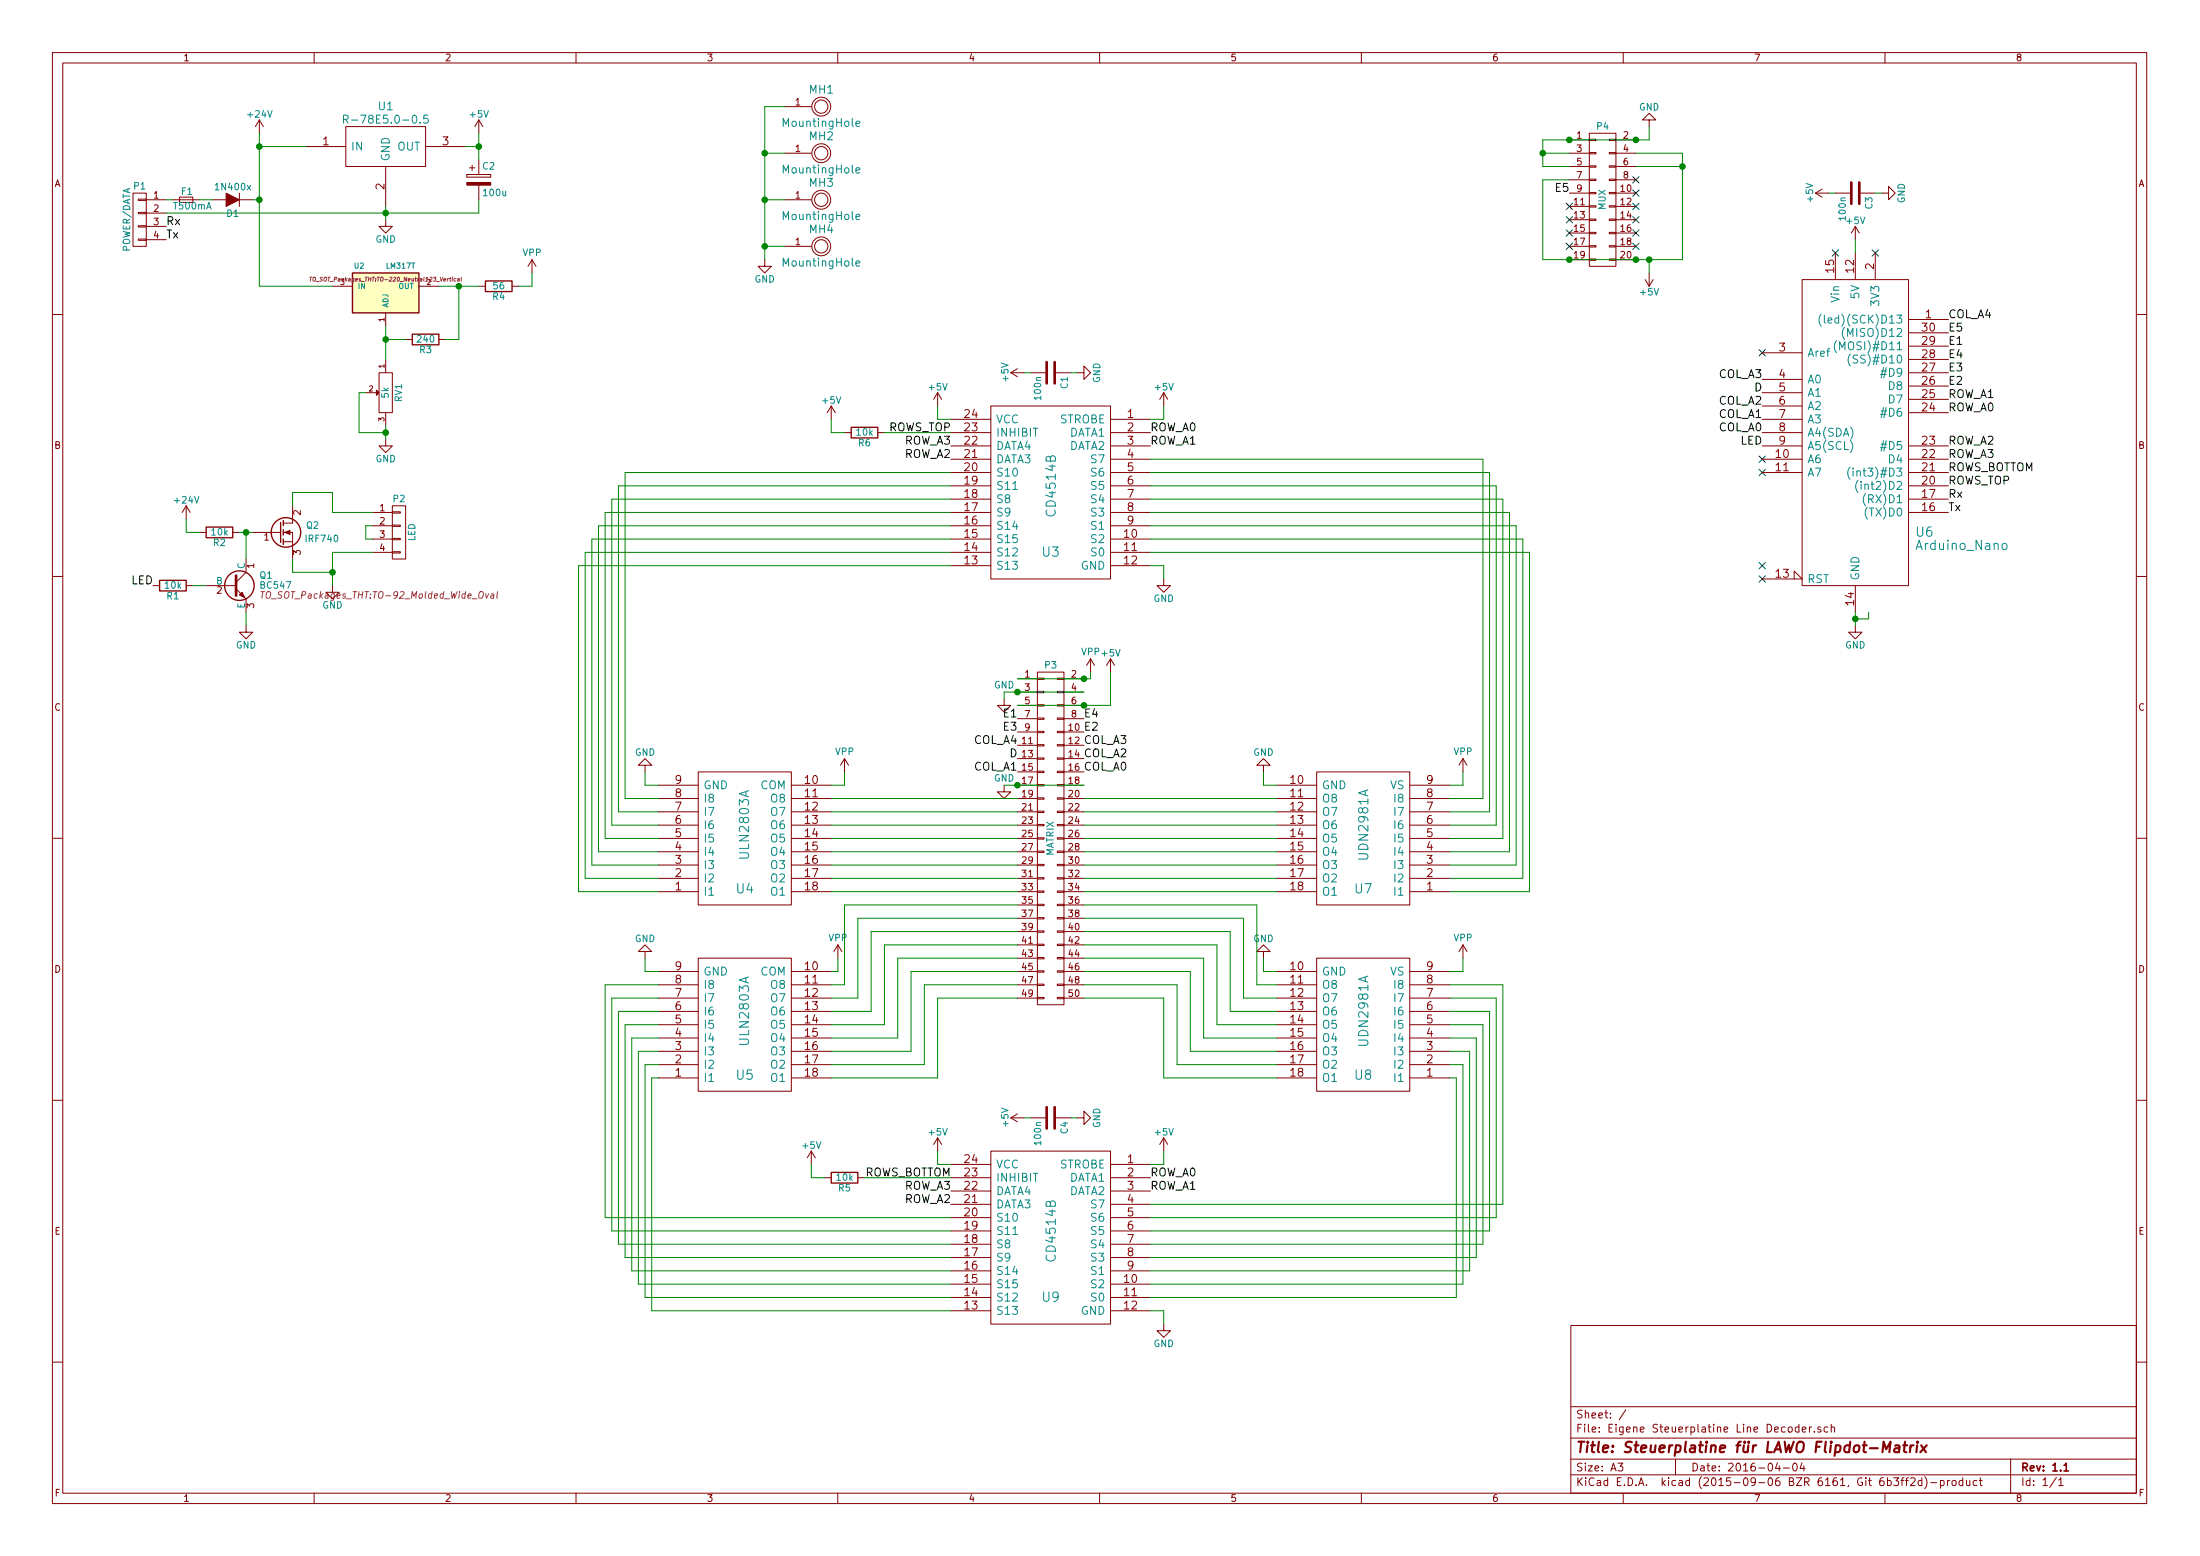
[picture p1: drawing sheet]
<svg xmlns="http://www.w3.org/2000/svg" width="420mm" height="297mm" viewBox="0 0 420 297" stroke-linecap="round" stroke-linejoin="round" font-family="sans-serif">
<g fill="none" stroke="#840000" stroke-width=".19">
<path d="M10 10h400v277h-400zM12 12h396v273.1h-396zM60 10v2M110 10v2M160 10v2M210 10v2M260 10v2M310 10v2M360 10v2M25.4 36.9h2.5v10.1h-2.5zM26.4 38h1.5v.3h-1.5zM27.9 38.1h3.8"/>
<path d="M34.3 37.6h2.5v1h-2.5zM40.6 38.1h2.6M45.7 38.1h2.6M45.7 36.9v2.5M49.5 22.9l-.7 1.3M49.5 22.9v2.5M49.5 22.9l.8 1.3M58.4 28h7.6M66 24.2h15.3v7.6h-15.3zM73.7 31.8v7.6M81.3 28h7.6M89.2 33.3v.5z"/>
<path d="M89.2 33.8h4.5zM89.2 33.3h4.5zM89.7 32h1M90.2 31.5v1M91.4 22.9v2.5M91.4 30.5v2.8M91.4 35.3v2.8M91.4 22.9l-.7 1.3M91.4 22.9l.8 1.3M93.7 33.3v.5zM149.9 38.1h5M149.9 29.2h5"/>
<path d="M149.9 20.4h5M299.7 36.9h3.8M299.7 26.7h3.8M299.7 29.2h3.8M299.7 31.8h3.8M299.7 34.3h3.8M299.7 39.4h3.8M303.5 39.3h1.3v.2h-1.3zM303.5 36.7h1.3v.3h-1.3zM303.5 34.2h1.3v.3h-1.3zM303.5 31.7h1.3v.2h-1.3zM303.5 29.1h1.3v.3h-1.3z"/>
<path d="M303.5 26.6h1.3v.2h-1.3zM303.5 25.4h5.1v25.4h-5.1zM307.3 39.3h1.3v.2h-1.3zM307.3 36.7h1.3v.3h-1.3zM307.3 34.2h1.3v.3h-1.3zM307.3 31.7h1.3v.2h-1.3zM307.3 29.1h1.3v.3h-1.3zM307.3 26.6h1.3v.2h-1.3zM308.6 36.9h3.8M308.6 26.7h3.8M308.6 29.2h3.8M308.6 31.8h3.8"/>
<path d="M308.6 34.3h3.8M308.6 39.4h3.8M315 22.9h1.2l-1.2-1.3-1.3 1.3h1.3v1.3M346.7 36.9h2.5M346.7 36.9l1.3 .7M348 36.1l-1.3 .8M350.5 36.9h2.8M355.3 36.9h2.8M359.4 36.9h1.3v-1.3l1.2 1.3-1.2 1.2v-1.2M26.4 45.6h1.5v.3h-1.5zM26.4 43.1h1.5v.2h-1.5zM26.4 40.5h1.5v.3h-1.5z"/>
<path d="M27.9 40.7h3.8M27.9 43.2h3.8M27.9 45.8h3.8M63.5 54.6h3.8M73.7 41.9v1.3h1.2l-1.2 1.3-1.3-1.3h1.3M73.7 59.7v2.6M80 54.6h3.8M91.4 54.6h1.3M97.8 54.6h1.3M101.6 49.6l-.8 1.2M101.6 49.6v2.5M101.6 49.6l.8 1.2"/>
<path d="M146 49.6v1.2h1.3l-1.3 1.3-1.2-1.3h1.2M149.9 47h5M299.7 49.6h3.8M299.7 41.9h3.8M299.7 44.5h3.8M299.7 47h3.8M303.5 49.4h1.3v.3h-1.3zM303.5 46.9h1.3v.3h-1.3zM303.5 44.4h1.3v.2h-1.3zM303.5 41.8h1.3v.3h-1.3zM307.3 49.4h1.3v.3h-1.3zM307.3 46.9h1.3v.3h-1.3z"/>
<path d="M307.3 44.4h1.3v.2h-1.3zM307.3 41.8h1.3v.3h-1.3zM308.6 49.6h3.8M308.6 41.9h3.8M308.6 44.5h3.8M308.6 47h3.8M314.2 53.4l.8 1.2M315 52.1v2.5M315.7 53.4l-.7 1.2M344.2 53.4h20.3v58.4h-20.3zM350.5 48.3v5.1M354.3 43.2l-.7 1.3"/>
<path d="M354.3 43.2v2.6M354.3 48.3v5.1M354.3 43.2l.8 1.3M358.1 48.3v5.1M10 60h2M69.8 75h2.1M72.4 71.2h2.5v7.6h-2.5zM73.7 68.6v2.6M73.7 78.8v2.5M77.5 64.8h1.2M83.8 64.8h1.3M158.7 77.5l-.7 1.3"/>
<path d="M158.7 77.5v2.5M158.7 77.5l.8 1.3M179.1 75v2.5M179.1 75l-.8 1.2M179.1 75l.7 1.2M189.2 77.5h22.9v33h-22.9zM193 71.2h2.6M193 71.2l1.3 .7M194.3 70.4l-1.3 .8M196.8 71.2h2.8M201.7 71.2h2.8M205.7 71.2h1.3v-1.3l1.3 1.3-1.3 1.2v-1.2"/>
<path d="M222.2 75v2.5M222.2 75l-.7 1.2M222.2 75l.8 1.2M336.5 67.3h7.7M336.5 72.4h7.7M336.5 75h7.7M336.5 77.5h7.7M364.5 61h7.6M364.5 63.5h7.6M364.5 78.8h7.6M364.5 76.2h7.6M364.5 73.7h7.6"/>
<path d="M364.5 71.2h7.6M364.5 68.6h7.6M364.5 66.1h7.6M408 60h2M35.6 96.6l-.8 1.2M35.6 96.6v2.5M35.6 96.6l.7 1.2M55.9 96.6v3.3h-1.8M71.1 97.8h3.8M73.7 83.9v1.2h1.2l-1.2 1.3-1.3-1.3h1.3M74.9 97.7h1.6v.3h-1.6zM74.9 96.6h2.6v10.1h-2.6z"/>
<path d="M161.3 82.6h1.3M167.6 82.6h1.3M181.6 80h7.6M181.6 82.6h7.6M181.6 85.1h7.6M181.6 87.7h7.6M181.6 92.7h7.6M181.6 90.2h7.6M181.6 97.8h7.6M181.6 95.3h7.6M212.1 80h7.6M212.1 82.6h7.6"/>
<path d="M212.1 85.1h7.6M212.1 87.7h7.6M212.1 92.7h7.6M212.1 90.2h7.6M212.1 97.8h7.6M212.1 95.3h7.6M336.5 80h7.7M336.5 82.6h7.7M336.5 85.1h7.7M336.5 87.7h7.7M336.5 90.2h7.7M364.5 85.1h7.6"/>
<path d="M364.5 87.7h7.6M364.5 92.7h7.6M364.5 90.2h7.6M364.5 97.8h7.6M364.5 95.3h7.6M10 110h2M29.2 111.8h1.3M35.6 111.8h1.2M38.1 101.6h1.3M39.4 111.8h5.7M44.4 101.6h1.3M45.1 112.4l1.9 1.9v2.6"/>
<path d="M47 119.4v1.3h1.3l-1.3 1.3-1.3-1.3h1.3M47 106.7v2.6l-1.9 1.9M48.3 101.6h5.3M54.1 103.4h1.8M54.1 101.6h1.8v5.1M63.5 111.8v1.3h1.3l-1.3 1.2-1.3-1.2h1.3M71.1 100.4h3.8M71.1 102.9h3.8M71.1 105.4h3.8M74.9 105.3h1.6v.3h-1.6zM74.9 102.8h1.6v.2h-1.6zM74.9 100.2h1.6v.3h-1.6z"/>
<path d="M181.6 100.4h7.6M181.6 102.9h7.6M181.6 105.4h7.6M181.6 108h7.6M212.1 100.4h7.6M212.1 102.9h7.6M212.1 105.4h7.6M212.1 108h7.6M222.2 110.5v1.3h1.3l-1.3 1.3-1.2-1.3h1.2M336.5 110.5h7.7l-1.6-1.5v1.5M354.3 119.4v1.3h1.3l-1.3 1.3-1.2-1.3h1.2M354.3 111.8v5.1"/>
<path d="M408 110h2M191.8 133.4v1.3h1.2l-1.2 1.2-1.3-1.2h1.3M194.3 129.6h3.8M194.3 132.1h3.8M194.3 134.7h3.8M194.3 137.2h3.8M194.3 139.7h3.8M198.1 139.6h1.3v.3h-1.3zM198.1 137.1h1.3v.2h-1.3zM198.1 134.5h1.3v.3h-1.3zM198.1 132h1.3v.2h-1.3zM198.1 129.4h1.3v.3h-1.3z"/>
<path d="M198.1 128.3h5.1v63.5h-5.1zM201.9 139.6h1.3v.3h-1.3zM201.9 137.1h1.3v.2h-1.3zM201.9 134.5h1.3v.3h-1.3zM201.9 132h1.3v.2h-1.3zM201.9 129.4h1.3v.3h-1.3zM203.2 129.6h3.8M203.2 132.1h3.8M203.2 134.7h3.8M203.2 137.2h3.8M203.2 139.7h3.8M208.3 125.8l-.8 1.2"/>
<path d="M208.3 125.8v2.5M208.3 125.8l.7 1.2M212.1 125.8l-.8 1.2M212.1 125.8v2.5M212.1 125.8l.8 1.2M123.2 146.1h1.3l-1.3-1.3-1.3 1.3h1.3v1.3M125.7 152.4h7.6M125.7 155h7.6M125.7 157.5h7.6M125.7 149.9h7.6M133.3 147.4h17.8v25.4h-17.8zM151.1 152.4h7.6"/>
<path d="M151.1 155h7.6M151.1 157.5h7.6M151.1 149.9h7.6M161.3 144.8l-.8 1.3M161.3 144.8v2.6M161.3 144.8l.8 1.3M191.8 149.9v1.3h1.2l-1.2 1.2-1.3-1.2h1.3M194.3 152.4h3.8M194.3 142.3h3.8M194.3 155h3.8M194.3 144.8h3.8M194.3 157.5h3.8"/>
<path d="M194.3 147.4h3.8M194.3 149.9h3.8M198.1 159.9h1.3v.3h-1.3zM198.1 157.4h1.3v.2h-1.3zM198.1 154.8h1.3v.3h-1.3zM198.1 152.3h1.3v.3h-1.3zM198.1 149.8h1.3v.2h-1.3zM198.1 147.2h1.3v.3h-1.3zM198.1 144.7h1.3v.2h-1.3zM198.1 142.1h1.3v.3h-1.3zM201.9 159.9h1.3v.3h-1.3zM201.9 157.4h1.3v.2h-1.3z"/>
<path d="M201.9 154.8h1.3v.3h-1.3zM201.9 152.3h1.3v.3h-1.3zM201.9 149.8h1.3v.2h-1.3zM201.9 147.2h1.3v.3h-1.3zM201.9 144.7h1.3v.2h-1.3zM201.9 142.1h1.3v.3h-1.3zM203.2 152.4h3.8M203.2 142.3h3.8M203.2 155h3.8M203.2 144.8h3.8M203.2 157.5h3.8M203.2 147.4h3.8"/>
<path d="M203.2 149.9h3.8M241.3 146.1h1.3l-1.3-1.3-1.3 1.3h1.3v1.3M243.8 152.4h7.7M243.8 155h7.7M243.8 157.5h7.7M243.8 149.9h7.7M251.5 147.4h17.7v25.4h-17.7zM269.2 152.4h7.7M269.2 155h7.7M269.2 157.5h7.7M269.2 149.9h7.7M279.4 144.8l-.8 1.3"/>
<path d="M279.4 144.8v2.6M279.4 144.8l.8 1.3M10 160h2M125.7 160.1h7.6M125.7 165.1h7.6M125.7 167.7h7.6M125.7 170.2h7.6M125.7 162.6h7.6M151.1 160.1h7.6M151.1 165.1h7.6M151.1 167.7h7.6M151.1 170.2h7.6"/>
<path d="M151.1 162.6h7.6M194.3 160.1h3.8M194.3 165.1h3.8M194.3 177.8h3.8M194.3 167.7h3.8M194.3 170.2h3.8M194.3 172.8h3.8M194.3 162.6h3.8M194.3 175.3h3.8M198.1 177.7h1.3v.3h-1.3zM198.1 175.2h1.3v.2h-1.3zM198.1 172.6h1.3v.3h-1.3z"/>
<path d="M198.1 170.1h1.3v.2h-1.3zM198.1 167.5h1.3v.3h-1.3zM198.1 165h1.3v.3h-1.3zM198.1 162.5h1.3v.2h-1.3zM201.9 177.7h1.3v.3h-1.3zM201.9 175.2h1.3v.2h-1.3zM201.9 172.6h1.3v.3h-1.3zM201.9 170.1h1.3v.2h-1.3zM201.9 167.5h1.3v.3h-1.3zM201.9 165h1.3v.3h-1.3zM201.9 162.5h1.3v.2h-1.3zM203.2 160.1h3.8"/>
<path d="M203.2 165.1h3.8M203.2 177.8h3.8M203.2 167.7h3.8M203.2 170.2h3.8M203.2 172.8h3.8M203.2 162.6h3.8M203.2 175.3h3.8M243.8 160.1h7.7M243.8 165.1h7.7M243.8 167.7h7.7M243.8 170.2h7.7M243.8 162.6h7.7"/>
<path d="M269.2 160.1h7.7M269.2 165.1h7.7M269.2 167.7h7.7M269.2 170.2h7.7M269.2 162.6h7.7M408 160h2M123.2 181.6h1.3l-1.3-1.2-1.3 1.2h1.3v1.3M125.7 190.5h7.6M125.7 185.5h7.6M125.7 188h7.6M125.7 198.2h7.6M125.7 195.6h7.6"/>
<path d="M125.7 193.1h7.6M133.3 182.9h17.8v25.4h-17.8zM151.1 190.5h7.6M151.1 185.5h7.6M151.1 188h7.6M151.1 198.2h7.6M151.1 195.6h7.6M151.1 193.1h7.6M160 180.4l-.7 1.2M160 180.4v2.5M160 180.4l.8 1.2M194.3 190.5h3.8"/>
<path d="M194.3 180.4h3.8M194.3 182.9h3.8M194.3 185.5h3.8M194.3 188h3.8M198.1 190.4h1.3v.3h-1.3zM198.1 187.9h1.3v.2h-1.3zM198.1 185.3h1.3v.3h-1.3zM198.1 182.8h1.3v.2h-1.3zM198.1 180.2h1.3v.3h-1.3zM201.9 190.4h1.3v.3h-1.3zM201.9 187.9h1.3v.2h-1.3zM201.9 185.3h1.3v.3h-1.3z"/>
<path d="M201.9 182.8h1.3v.2h-1.3zM201.9 180.2h1.3v.3h-1.3zM203.2 190.5h3.8M203.2 180.4h3.8M203.2 182.9h3.8M203.2 185.5h3.8M203.2 188h3.8M241.3 181.6h1.3l-1.3-1.2-1.3 1.2h1.3v1.3M243.8 190.5h7.7M243.8 185.5h7.7M243.8 188h7.7M243.8 198.2h7.7"/>
<path d="M243.8 195.6h7.7M243.8 193.1h7.7M251.5 182.9h17.7v25.4h-17.7zM269.2 190.5h7.7M269.2 185.5h7.7M269.2 188h7.7M269.2 198.2h7.7M269.2 195.6h7.7M269.2 193.1h7.7M279.4 180.4v2.5M279.4 180.4l-.8 1.2M279.4 180.4l.8 1.2"/>
<path d="M10 210h2M125.7 205.8h7.6M125.7 203.2h7.6M125.7 200.7h7.6M151.1 205.8h7.6M151.1 203.2h7.6M151.1 200.7h7.6M154.9 219.7l-.7 1.3M154.9 219.7v2.6M154.9 219.7l.8 1.3M179.1 217.2l-.8 1.3M179.1 217.2v2.5"/>
<path d="M179.1 217.2l.7 1.3M189.2 219.7h22.9v33.1h-22.9zM193 213.4h2.6M193 213.4l1.3 .8M194.3 212.6l-1.3 .8M196.8 213.4h2.8M201.7 213.4h2.8M205.7 213.4h1.3v-1.3l1.3 1.3-1.3 1.3v-1.3M222.2 217.2l-.7 1.3M222.2 217.2v2.5M222.2 217.2l.8 1.3M243.8 205.8h7.7"/>
<path d="M243.8 203.2h7.7M243.8 200.7h7.7M269.2 205.8h7.7M269.2 203.2h7.7M269.2 200.7h7.7M408 210h2M157.5 224.8h1.2M163.8 224.8h1.3M181.6 222.3h7.6M181.6 224.8h7.6M181.6 227.4h7.6M181.6 229.9h7.6"/>
<path d="M181.6 232.4h7.6M181.6 235h7.6M181.6 237.5h7.6M212.1 222.3h7.6M212.1 224.8h7.6M212.1 227.4h7.6M212.1 229.9h7.6M212.1 232.4h7.6M212.1 235h7.6M212.1 237.5h7.6M181.6 240.1h7.6M181.6 242.6h7.6"/>
<path d="M181.6 245.1h7.6M181.6 247.7h7.6M181.6 250.2h7.6M212.1 240.1h7.6M212.1 242.6h7.6M212.1 245.1h7.6M212.1 247.7h7.6M212.1 250.2h7.6M222.2 252.8v1.2h1.3l-1.3 1.3-1.2-1.3h1.2M300 253h108v32.1h-108zM10 260h2M300 278.5h108"/>
<path d="M300 274.5h108M300 268.5h108M309 279.3h.9l-.5 .6 .5 .1v.7l-.2 .1-.7-.1M310.5 269.1l-1.3 2M320 278.5v3M339.4 279.2l-.3 1.1h.9M342.5 279.5l.2-.2a.81 .81 0 0 1 .6 .6 .81 .81 0 0 1-.3 .8l-.1 .1a.79 .79 0 0 1-.4-1.3zM343.6 272.5l-.5-.1-.3 .3 .1 .6 .2 .1 .5-.1M343.6 271.9v1.5M344.1 279.2l-.3 1.1h.9M344.2 272.9l.7-.1v-.3l-.5-.1-.2 .2 .1 .7h.6M344.5 279.8v1"/>
<path d="M345.6 272.4v1M346 272.4l-.4 .3M346.5 273.3v.1M347.7 272.5a.37 .37 0 0 0-.6 .1l.1 .2 .5 .2 .1 .1-.2 .3-.5-.1M349.1 272.5l-.5-.1-.2 .3v.6l.2 .1 .5-.1M349.7 272.5l.2-.1 .4 .1 .1 .9M349.7 271.9v1.5M384 278.5v6.6M408 260h2M60 285.1v1.9M110 285.1v1.9M160 285.1v1.9"/>
<path d="M210 285.1v1.9M260 285.1v1.9M300 281.5h108M310 285.1v1.9M340.6 280.2h1.1M360 285.1v1.9M361.7 282.1h.9l-.5 .6 .4 .1v.7l-.2 .1-.6-.1M363 282.6h.6M363.6 282.1l-.4 .2v1.3M363.9 282.6h.6M364.5 282.1l-.4 .2v1.3M364.9 282.3l.6-.2 .3 .4-1 1.1h1"/>
<path d="M367 282.7l-.4-.1-.3 .3 .1 .6 .2 .1 .4-.1M367 282.1v1.5M367.6 281.9a1.71 1.71 0 0 1 0 2.3M368.7 283h1.2M370.6 282.7l.4-.1 .3 .3-.1 .6h-.6M370.6 282.6v1.5M371.9 282.6v1M372.4 282.6l-.5 .3M372.9 282.7l.2-.1 .4 .1 .1 .6-.1 .2-.4 .1-.2-.1zM374.9 282.7l-.5-.1-.3 .3 .1 .6 .2 .1 .5-.1M374.9 282.1v1.5M375.6 282.6v.9l.4 .1 .2-.1"/>
<path d="M376.2 282.6v1M377.5 282.7l-.4-.1-.3 .3 .1 .6 .2 .1 .4-.1M378 282.6h.6M378.2 282.1v1.3l.4 .2M392.7 282l-1.2 2M393.2 282.5l.4-.4v1.5M393.2 283.6h.8"/>
<circle cx="156.8" cy="29.2" r="1.27"/>
<circle cx="156.8" cy="20.4" r="1.27"/>
<circle cx="156.8" cy="38.1" r="1.27"/>
<circle cx="156.8" cy="29.2" r="1.8"/>
<circle cx="156.8" cy="20.4" r="1.8"/>
<circle cx="156.8" cy="38.1" r="1.8"/>
<circle cx="156.8" cy="47" r="1.8"/>
<circle cx="156.8" cy="47" r="1.27"/>
</g>
<path d="M394.2 279.7l.4-.4v1.5M394.2 280.8h.8" fill="none" stroke="#840000" stroke-width=".3"/>
<path d="M359.5 277.2l.2-2 .5 1.5 .9-1.5-.3 2M361.9 276h.8v1.2M362.8 276.4l-.7 .1a.4 .4 0 0 0-.4 .3 .4 .4 0 0 0 .3 .4l.7-.1M363.5 275.9h.7M363.8 275.2l-.2 1.7 .1 .2 .4 .1M364.9 275.9l-.2 1.3M365.5 275.9l-.4 .1-.3 .3M366.1 275.9l-.1 1.3M366.2 275.2v.2l.1-.1-.1-.1v.2M366.9 275.9l.9 1.3M368 275.9l-1.2 1.3" fill="none" stroke="#840000" stroke-width=".41"/>
<path d="M353.6 34.8v4.1M355.1 34.8v4.1M199.9 69.1v4.1M201.4 69.1v4.1M45.1 109.9v3.8M199.9 211.4v4M201.4 211.4v4" fill="none" stroke="#840000" stroke-width=".51"/>
<g fill="none" stroke="#008484" stroke-width=".19">
<path d="M65.6 22.8l.7-.1 .2-.2-.1-.4-.2-.1h-.6v1.5M66 22.8l.5 .7M81.7 22h-.7l-.1 .7 .2-.1h.5l.2 .2v.4l-.3 .3-.6-.1M163.5 23.6l.7-.1-.1-.3-.4-.1-.2 .3 .1 .7h.5M163.5 32.5l.7-.1-.1-.3-.4-.1-.2 .2 .1 .8h.5M163.5 41.4l.7-.1-.1-.3-.4-.1-.2 .2 .1 .7h.5M163.5 50.3l.7-.1-.1-.3-.4-.1-.2 .2 .1 .7h.5M347.8 60a1.75 1.75 0 0 0 0 2.3M348.4 60.2v1.3l.2 .2M350.7 65a1.75 1.75 0 0 0 0 2.3M352.3 62.5a1.75 1.75 0 0 0 0 2.3M353.4 67.6a1.75 1.75 0 0 0 0 2.3"/>
<path d="M353.3 89.2a1.75 1.75 0 0 0 0 2.3M354.8 91.7a1.75 1.75 0 0 0 0 2.3M382.5 103.8a.49 .49 0 0 1 .8 .2l-.1 .7a.49 .49 0 0 1-.5 .2 .49 .49 0 0 1-.4-.3v-.6z"/>
</g>
<g fill="#840000" stroke="#840000" stroke-width=".19">
<path d="M89.2 34.8h4.5v.5h-4.5z"/>
<path d="M71.9 74.5l.5 .5-.5 .5z"/>
<path d="M54.4 101.6l1-.3v.7z"/>
<path d="M45.7 113.6l.5-.5 .5 1z"/>
<path d="M43.2 36.9l2.5 1.2-2.5 1.3z"/>
</g>
<g fill="none" stroke="#000084" stroke-width=".19">
<path d="M299.1 38.8l1.2 1.2M300.3 38.8l-1.2 1.2M311.8 33.7l1.2 1.2M311.8 36.3l1.2 1.2M311.8 38.8l1.2 1.2M313 33.7l-1.2 1.2M313 36.3l-1.2 1.2M313 38.8l-1.2 1.2M299.1 41.3l1.2 1.3M299.1 43.9l1.2 1.2M299.1 46.4l1.2 1.2M300.3 46.4l-1.2 1.2"/>
<path d="M300.3 41.3l-1.2 1.3M300.3 43.9l-1.2 1.2M311.8 41.3l1.2 1.3M311.8 43.9l1.2 1.2M311.8 46.4l1.2 1.2M313 41.3l-1.2 1.3M313 43.9l-1.2 1.2M313 46.4l-1.2 1.2M349.9 47.7l1.2 1.2M351.1 47.7l-1.2 1.2M357.5 47.7l1.2 1.2M358.7 47.7l-1.2 1.2"/>
<path d="M335.9 66.7l1.3 1.3M337.2 66.7l-1.3 1.3M335.9 89.6l1.3 1.2M335.9 87.1l1.3 1.2M337.2 89.6l-1.3 1.2M337.2 87.1l-1.3 1.2M335.9 109.9l1.3 1.2M335.9 107.4l1.3 1.2M337.2 109.9l-1.3 1.2M337.2 107.4l-1.3 1.2"/>
</g>
<path d="M67.3 52.1h12.7v7.6h-12.7z" fill="#ffffc2" stroke="#ffffc2" stroke-width=".19"/>
<g fill="none" stroke="#840000" stroke-width=".25">
<path d="M67.3 52.1h12.7v7.6h-12.7zM92.7 53.6h5.1v2.1h-5.1zM78.7 63.8h5.1v2h-5.1zM53.6 99.7v3.8M54.1 99.4v1M162.6 81.6h5v2h-5zM30.5 110.8h5.1v2h-5.1zM39.4 100.6h5v2.1h-5zM54.1 101.1v1M54.1 102.9v1M158.7 223.8h5.1v2h-5.1z"/>
<circle cx="45.7" cy="111.8" r="2.82"/>
<circle cx="54.6" cy="101.6" r="2.82"/>
</g>
<path d="M59.2 52.9h.4M59.4 52.9l-.1 .8M59.8 53l.3-.1a.44 .44 0 0 1 .2 .5 .44 .44 0 0 1-.4 .3l-.2-.3zM87.1 53.2l-.4 .1v.3h.3M87.4 53.2h.3v.5M87.7 53.4l-.3 .1v.2l.3-.1M88.1 52.9v.8M50.2 112.9l-.2 1.3M93.8 113.4h.5l-.1 .8M94.3 113.7l-.5 .1-.1 .2 .1 .2 .5-.1M95 112.9l-.1 1.1 .1 .2" fill="none" stroke="#840084" stroke-width=".19"/>
<g fill="#008400" stroke="#008400" stroke-width=".25">
<circle cx="194.3" cy="149.9" r=".51"/>
<circle cx="194.3" cy="132.1" r=".51"/>
<circle cx="207" cy="134.7" r=".51"/>
<circle cx="207" cy="129.6" r=".51"/>
<circle cx="73.7" cy="40.7" r=".51"/>
<circle cx="91.4" cy="28" r=".51"/>
<circle cx="312.4" cy="26.7" r=".51"/>
<circle cx="312.4" cy="49.6" r=".51"/>
<circle cx="315" cy="49.6" r=".51"/>
<circle cx="299.7" cy="49.6" r=".51"/>
<circle cx="299.7" cy="26.7" r=".51"/>
<circle cx="294.6" cy="29.2" r=".51"/>
<circle cx="321.3" cy="31.8" r=".51"/>
<circle cx="73.7" cy="64.8" r=".51"/>
<circle cx="73.7" cy="82.6" r=".51"/>
<circle cx="87.6" cy="54.6" r=".51"/>
<circle cx="47" cy="101.6" r=".51"/>
<circle cx="49.5" cy="28" r=".51"/>
<circle cx="63.5" cy="109.3" r=".51"/>
<circle cx="354.3" cy="118.1" r=".51"/>
<circle cx="49.5" cy="38.1" r=".51"/>
<circle cx="146" cy="38.1" r=".51"/>
<circle cx="146" cy="29.2" r=".51"/>
<circle cx="146.1" cy="47" r=".51"/>
</g>
<g fill="none" stroke="#008400" stroke-width=".19">
<path d="M31.7 38.1h1.3M38.1 38.1h2.5M48.3 38.1h1.2M49.5 28h8.9M49.5 25.4v29.2h14M73.7 39.4v2.5M88.9 28h2.5M91.4 25.4v5.1M91.4 38.1v2.6h-59.7M146 29.2h3.9M146 38.1h3.9M149.9 20.4h-3.9v29.2"/>
<path d="M294.6 29.2h5.1M312.4 29.2h8.9v20.4h-26.7v-15.3h5.1M312.4 31.8h8.9M315 24.2v2.5h-20.4v5.1h5.1M349.2 36.9h1.3M358.1 36.9h1.3M83.8 54.6h7.6M87.6 54.6v10.2h-2.5M101.6 52.1v2.5h-2.5M146 47h3.9M315 49.6v2.5M354.3 45.8v2.5"/>
<path d="M69.8 75h-1.2v7.6h5.1M73.7 62.3v6.3M73.7 64.8h3.8M179.1 77.5v2.5M195.6 71.2h1.2M204.5 71.2h1.2M222.2 77.5v2.5M35.6 99.1v2.5h2.5M55.9 96.6v-2.6h7.6v3.8h7.6M73.7 81.3v2.6M158.7 80v2.6h2.6M168.9 82.6h12.7"/>
<path d="M181.6 90.2h-62.2v62.2h6.3M181.6 92.7h-63.5v62.3h7.6M181.6 95.3h-64.8v62.2h8.9M181.6 97.8h-66v62.3h10.1M219.7 87.7h63.5v64.7h-6.3M219.7 90.2h64.8v64.8h-7.6M219.7 92.7h66v64.8h-8.8M219.7 95.3h67.3v64.8h-10.1M219.7 97.8h68.6v64.8h-11.4M36.8 111.8h2.6M45.7 101.6h2.6M47 101.6v5.1"/>
<path d="M47 116.9v2.5M55.9 106.7v2.6h7.6M71.1 100.4h-1.3v2.5h1.3M71.1 105.4h-7.6v6.4M181.6 100.4h-67.3v62.2h11.4M181.6 102.9h-68.6v62.2h12.7M181.6 105.4h-69.8v62.3h13.9M181.6 108h-71.1v62.2h15.2M219.7 100.4h69.9v64.7h-12.7M219.7 102.9h71.1v64.8h-13.9M219.7 105.4h72.4v64.8h-15.2M219.7 108h2.5v2.5"/>
<path d="M354.3 116.9v2.5M356.9 116.9v1.2h-2.6M207 132.1h-15.2v1.3M208.3 128.3v1.3h-14M212.1 128.3v6.4h-17.8M123.2 147.4v2.5h2.5M158.7 152.4h35.6M158.7 155h35.6M158.7 157.5h35.6M161.3 147.4v2.5h-2.6M191.8 149.9h15.2M207 152.4h36.8"/>
<path d="M207 155h36.8M207 157.5h36.8M241.3 147.4v2.5h2.5M279.4 147.4v2.5h-2.5M158.7 160.1h35.6M158.7 162.6h35.6M158.7 165.1h35.6M158.7 167.7h35.6M158.7 170.2h35.6M194.3 172.8h-33v15.2h-2.6M194.3 175.3h-30.5v15.2h-5.1M194.3 177.8h-27.9v15.3h-7.7"/>
<path d="M207 160.1h36.8M207 162.6h36.8M207 165.1h36.8M207 167.7h36.8M207 170.2h36.8M207 172.8h33v15.2h3.8M207 175.3h30.5v15.2h6.3M207 177.8h27.9v15.3h8.9M123.2 182.9v2.6h2.5M125.7 188h-10.1v44.4h66M125.7 190.5h-8.9v44.5h64.8M125.7 193.1h-7.6v44.4h63.5"/>
<path d="M125.7 195.6h-6.3v44.5h62.2M125.7 198.2h-5.1v44.4h61M160 182.9v2.6h-1.3M194.3 188h-17.8v15.2h-17.8M194.3 190.5h-15.2v15.3h-20.4M194.3 180.4h-25.4v15.2h-10.2M194.3 182.9h-22.9v15.3h-12.7M194.3 185.5h-20.3v15.2h-15.3M207 188h17.8v15.2h19M207 190.5h15.2v15.3h21.6M207 180.4h25.4v15.2h11.4M207 182.9h22.9v15.3h13.9"/>
<path d="M207 185.5h20.3v15.2h16.5M241.3 182.9v2.6h2.5M276.9 188h10.1v41.9h-67.3M276.9 190.5h8.8v41.9h-66M276.9 193.1h7.6v41.9h-64.8M276.9 195.6h6.3v41.9h-63.5M276.9 198.2h5v41.9h-62.2M279.4 182.9v2.6h-2.5M125.7 200.7h-3.8v44.4h59.7M125.7 203.2h-2.5v44.5h58.4M125.7 205.8h-1.2v44.4h57.1M179.1 219.7v2.6"/>
<path d="M195.6 213.4h1.2M204.5 213.4h1.2M222.2 219.7v2.6M276.9 200.7h3.8v41.9h-61M276.9 203.2h2.5v41.9h-59.7M276.9 205.8h1.2v41.9h-58.4M154.9 222.3v2.5h2.6M165.1 224.8h16.5M219.7 250.2h2.5v2.6"/>
</g>
<text font-size="2.8" fill="#840000" x="301" y="277.3">Title: Steuerplatine für LAWO Flipdot-Matrix</text>
<g font-size="2.5" fill="#008484">
<text x="201.6" y="98.2" transform="rotate(-90 201.6 98.2)">CD4514B</text>
<text x="199.1" y="106.3">U3</text>
<text x="366" y="102.4">U6</text>
<text x="366.1" y="105">Arduino_Nano</text>
<text x="143.1" y="163.7" transform="rotate(-90 143.1 163.7)">ULN2803A</text>
<text x="261.3" y="163.8" transform="rotate(-90 261.3 163.8)">UDN2981A</text>
<text x="140.7" y="170.5">U4</text>
<text x="258.8" y="170.5">U7</text>
<text x="143.1" y="199.3" transform="rotate(-90 143.1 199.3)">ULN2803A</text>
<text x="261.3" y="199.4" transform="rotate(-90 261.3 199.4)">UDN2981A</text>
<text x="140.7" y="206.1">U5</text>
<text x="258.8" y="206.1">U8</text>
<text x="201.6" y="240.4" transform="rotate(-90 201.6 240.4)">CD4514B</text>
<text x="199.1" y="248.5">U9</text>
</g>
<g font-size="2.1" fill="#008484">
<text x="154.6" y="17.9">MH1</text>
<text x="67.4" y="23.6">R-78E5.0-0.5</text>
<text x="72.3" y="21">U1</text>
<text x="67.1" y="28.7">IN</text>
<text x="75.8" y="28.7">OUT</text>
<text x="149.8" y="24.2">MountingHole</text>
<text x="154.6" y="26.8">MH2</text>
<text x="74.4" y="30.8" transform="rotate(-90 74.4 30.8)">GND</text>
<text x="149.8" y="33.1">MountingHole</text>
<text x="154.6" y="35.6">MH3</text>
<text x="149.8" y="42">MountingHole</text>
<text x="154.6" y="44.5">MH4</text>
<text x="149.8" y="50.9">MountingHole</text>
<text x="351.3" y="57.7" transform="rotate(-90 351.3 57.7)">Vin</text>
<text x="355.1" y="57" transform="rotate(-90 355.1 57)">5V</text>
<text x="358.9" y="58.2" transform="rotate(-90 358.9 58.2)">3V3</text>
<text x="349.2" y="61.8">(led)(SCK)D13</text>
<text x="352.7" y="64.3">(MISO)D12</text>
<text x="345.2" y="68.1">Aref</text>
<text x="351.6" y="66.8">(MOSI)#D11</text>
<text x="354.2" y="69.4">(SS)#D10</text>
<text x="359.6" y="71.9">#D9</text>
<text x="345.2" y="73.2">A0</text>
<text x="345.2" y="75.7">A1</text>
<text x="360.8" y="77">D7</text>
<text x="360.8" y="74.5">D8</text>
<text x="190.2" y="83.3">INHIBIT</text>
<text x="190.2" y="80.8">VCC</text>
<text x="202.2" y="80.8">STROBE</text>
<text x="204" y="83.3">DATA1</text>
<text x="345.2" y="78.3">A2</text>
<text x="345.2" y="80.8">A3</text>
<text x="345.2" y="83.3">A4(SDA)</text>
<text x="359.6" y="79.5">#D6</text>
<text x="190.2" y="88.4">DATA3</text>
<text x="190.2" y="85.9">DATA4</text>
<text x="204" y="85.9">DATA2</text>
<text x="208.5" y="88.4">S7</text>
<text x="345.2" y="85.9">A5(SCL)</text>
<text x="345.2" y="88.4">A6</text>
<text x="359.6" y="85.9">#D5</text>
<text x="360.8" y="88.4">D4</text>
<text x="190.2" y="91">S10</text>
<text x="190.2" y="93.5">S11</text>
<text x="208.5" y="91">S6</text>
<text x="208.5" y="93.5">S5</text>
<text x="345.2" y="91">A7</text>
<text x="354.4" y="91">(int3)#D3</text>
<text x="355.6" y="93.5">(int2)D2</text>
<text x="190.2" y="101.1">S14</text>
<text x="190.2" y="98.6">S9</text>
<text x="190.2" y="96">S8</text>
<text x="208.5" y="96">S4</text>
<text x="208.5" y="98.6">S3</text>
<text x="208.5" y="101.1">S1</text>
<text x="356.4" y="96">(RX)D1</text>
<text x="356.6" y="98.6">(TX)D0</text>
<text x="190.2" y="106.2">S12</text>
<text x="190.2" y="103.7">S15</text>
<text x="208.5" y="103.7">S2</text>
<text x="208.5" y="106.2">S0</text>
<text x="190.2" y="108.7">S13</text>
<text x="206.3" y="108.7">GND</text>
<text x="345.2" y="111.3">RST</text>
<text x="355.1" y="110.8" transform="rotate(-90 355.1 110.8)">GND</text>
<text x="134.4" y="155.7">I7</text>
<text x="134.4" y="153.2">I8</text>
<text x="134.4" y="150.7">GND</text>
<text x="145.2" y="150.7">COM</text>
<text x="147.3" y="153.2">O8</text>
<text x="147.3" y="155.7">O7</text>
<text x="252.5" y="150.7">GND</text>
<text x="252.5" y="153.2">O8</text>
<text x="252.5" y="155.7">O7</text>
<text x="265.4" y="150.7">VS</text>
<text x="266.4" y="155.7">I7</text>
<text x="266.4" y="153.2">I8</text>
<text x="134.4" y="160.8">I5</text>
<text x="134.4" y="158.3">I6</text>
<text x="147.3" y="158.3">O6</text>
<text x="147.3" y="160.8">O5</text>
<text x="252.5" y="158.3">O6</text>
<text x="252.5" y="160.8">O5</text>
<text x="266.4" y="160.8">I5</text>
<text x="266.4" y="158.3">I6</text>
<text x="134.4" y="165.9">I3</text>
<text x="134.4" y="163.4">I4</text>
<text x="147.3" y="163.4">O4</text>
<text x="147.3" y="165.9">O3</text>
<text x="252.5" y="163.4">O4</text>
<text x="252.5" y="165.9">O3</text>
<text x="266.4" y="165.9">I3</text>
<text x="266.4" y="163.4">I4</text>
<text x="134.4" y="171">I1</text>
<text x="134.4" y="168.4">I2</text>
<text x="147.3" y="168.4">O2</text>
<text x="147.3" y="171">O1</text>
<text x="252.5" y="168.4">O2</text>
<text x="252.5" y="171">O1</text>
<text x="266.4" y="171">I1</text>
<text x="266.4" y="168.4">I2</text>
<text x="134.4" y="191.3">I7</text>
<text x="134.4" y="188.8">I8</text>
<text x="134.4" y="186.2">GND</text>
<text x="145.2" y="186.2">COM</text>
<text x="147.3" y="188.8">O8</text>
<text x="147.3" y="191.3">O7</text>
<text x="252.5" y="186.2">GND</text>
<text x="252.5" y="188.8">O8</text>
<text x="252.5" y="191.3">O7</text>
<text x="265.4" y="186.2">VS</text>
<text x="266.4" y="191.3">I7</text>
<text x="266.4" y="188.8">I8</text>
<text x="134.4" y="196.4">I5</text>
<text x="134.4" y="193.8">I6</text>
<text x="147.3" y="193.8">O6</text>
<text x="147.3" y="196.4">O5</text>
<text x="252.5" y="193.8">O6</text>
<text x="252.5" y="196.4">O5</text>
<text x="266.4" y="196.4">I5</text>
<text x="266.4" y="193.8">I6</text>
<text x="134.4" y="204">I2</text>
<text x="134.4" y="201.5">I3</text>
<text x="134.4" y="198.9">I4</text>
<text x="147.3" y="198.9">O4</text>
<text x="147.3" y="201.5">O3</text>
<text x="147.3" y="204">O2</text>
<text x="252.5" y="198.9">O4</text>
<text x="252.5" y="201.5">O3</text>
<text x="252.5" y="204">O2</text>
<text x="266.4" y="204">I2</text>
<text x="266.4" y="201.5">I3</text>
<text x="266.4" y="198.9">I4</text>
<text x="134.4" y="206.5">I1</text>
<text x="147.3" y="206.5">O1</text>
<text x="252.5" y="206.5">O1</text>
<text x="266.4" y="206.5">I1</text>
<text x="190.2" y="225.6">INHIBIT</text>
<text x="190.2" y="223">VCC</text>
<text x="202.2" y="223">STROBE</text>
<text x="204" y="225.6">DATA1</text>
<text x="190.2" y="233.2">S10</text>
<text x="190.2" y="230.7">DATA3</text>
<text x="190.2" y="228.1">DATA4</text>
<text x="204" y="228.1">DATA2</text>
<text x="208.5" y="230.7">S7</text>
<text x="208.5" y="233.2">S6</text>
<text x="190.2" y="238.3">S8</text>
<text x="190.2" y="235.7">S11</text>
<text x="208.5" y="235.7">S5</text>
<text x="208.5" y="238.3">S4</text>
<text x="190.2" y="245.9">S15</text>
<text x="190.2" y="243.4">S14</text>
<text x="190.2" y="240.8">S9</text>
<text x="208.5" y="240.8">S3</text>
<text x="208.5" y="243.4">S1</text>
<text x="208.5" y="245.9">S2</text>
<text x="190.2" y="251">S13</text>
<text x="190.2" y="248.4">S12</text>
<text x="206.3" y="251">GND</text>
<text x="208.5" y="248.4">S0</text>
</g>
<g font-size="2.1" fill="#840000">
<text x="61.6" y="27.7">1</text>
<text x="84.5" y="27.7">3</text>
<text x="73.4" y="36.2" transform="rotate(-90 73.4 36.2)">2</text>
<text x="350.3" y="52" transform="rotate(-90 350.3 52)">15</text>
<text x="354.1" y="52" transform="rotate(-90 354.1 52)">12</text>
<text x="357.9" y="51.4" transform="rotate(-90 357.9 51.4)">2</text>
<text x="367.1" y="63.3">30</text>
<text x="367.1" y="65.8">29</text>
<text x="367.7" y="60.7">1</text>
<text x="339.8" y="67.1">3</text>
<text x="367.1" y="70.9">27</text>
<text x="367.1" y="68.4">28</text>
<text x="339.8" y="72.2">4</text>
<text x="339.8" y="74.7">5</text>
<text x="339.8" y="77.3">6</text>
<text x="367.1" y="76">25</text>
<text x="367.1" y="73.4">26</text>
<text x="184.3" y="82.3">23</text>
<text x="184.3" y="79.8">24</text>
<text x="215.3" y="79.8">1</text>
<text x="215.3" y="82.3">2</text>
<text x="339.8" y="79.8">7</text>
<text x="339.8" y="82.3">8</text>
<text x="367.1" y="78.5">24</text>
<text x="184.3" y="90">20</text>
<text x="184.3" y="87.4">21</text>
<text x="184.3" y="84.9">22</text>
<text x="215.3" y="84.9">3</text>
<text x="215.3" y="87.4">4</text>
<text x="215.3" y="90">5</text>
<text x="339.2" y="87.4">10</text>
<text x="339.2" y="90">11</text>
<text x="339.8" y="84.9">9</text>
<text x="367.1" y="90">21</text>
<text x="367.1" y="87.4">22</text>
<text x="367.1" y="84.9">23</text>
<text x="184.3" y="95">18</text>
<text x="184.3" y="92.5">19</text>
<text x="215.3" y="92.5">6</text>
<text x="215.3" y="95">7</text>
<text x="367.1" y="92.5">20</text>
<text x="367.1" y="95">17</text>
<text x="184.3" y="100.1">16</text>
<text x="184.3" y="97.6">17</text>
<text x="215.3" y="97.6">8</text>
<text x="215.3" y="100.1">9</text>
<text x="367.1" y="97.6">16</text>
<text x="184.3" y="107.7">13</text>
<text x="184.3" y="105.2">14</text>
<text x="184.3" y="102.7">15</text>
<text x="214.7" y="102.7">10</text>
<text x="214.7" y="105.2">11</text>
<text x="214.7" y="107.7">12</text>
<text x="339.2" y="110.3">13</text>
<text x="354.1" y="115.5" transform="rotate(-90 354.1 115.5)">14</text>
<text x="129" y="149.6">9</text>
<text x="153.8" y="149.6">10</text>
<text x="246.5" y="149.6">10</text>
<text x="272.5" y="149.6">9</text>
<text x="129" y="154.7">7</text>
<text x="129" y="152.2">8</text>
<text x="153.8" y="152.2">11</text>
<text x="153.8" y="154.7">12</text>
<text x="246.5" y="152.2">11</text>
<text x="246.5" y="154.7">12</text>
<text x="272.5" y="154.7">7</text>
<text x="272.5" y="152.2">8</text>
<text x="129" y="159.8">5</text>
<text x="129" y="157.3">6</text>
<text x="153.8" y="157.3">13</text>
<text x="153.8" y="159.8">14</text>
<text x="246.5" y="157.3">13</text>
<text x="246.5" y="159.8">14</text>
<text x="272.5" y="159.8">5</text>
<text x="272.5" y="157.3">6</text>
<text x="129" y="167.4">2</text>
<text x="129" y="164.9">3</text>
<text x="129" y="162.3">4</text>
<text x="153.8" y="162.3">15</text>
<text x="153.8" y="164.9">16</text>
<text x="153.8" y="167.4">17</text>
<text x="246.5" y="162.3">15</text>
<text x="246.5" y="164.9">16</text>
<text x="246.5" y="167.4">17</text>
<text x="272.5" y="167.4">2</text>
<text x="272.5" y="164.9">3</text>
<text x="272.5" y="162.3">4</text>
<text x="129" y="170">1</text>
<text x="153.8" y="170">18</text>
<text x="246.5" y="170">18</text>
<text x="272.5" y="170">1</text>
<text x="129" y="185.2">9</text>
<text x="153.8" y="185.2">10</text>
<text x="246.5" y="185.2">10</text>
<text x="272.5" y="185.2">9</text>
<text x="129" y="190.3">7</text>
<text x="129" y="187.7">8</text>
<text x="153.8" y="187.7">11</text>
<text x="153.8" y="190.3">12</text>
<text x="246.5" y="187.7">11</text>
<text x="246.5" y="190.3">12</text>
<text x="272.5" y="190.3">7</text>
<text x="272.5" y="187.7">8</text>
<text x="129" y="197.9">4</text>
<text x="129" y="195.4">5</text>
<text x="129" y="192.8">6</text>
<text x="153.8" y="192.8">13</text>
<text x="153.8" y="195.4">14</text>
<text x="153.8" y="197.9">15</text>
<text x="246.5" y="192.8">13</text>
<text x="246.5" y="195.4">14</text>
<text x="246.5" y="197.9">15</text>
<text x="272.5" y="197.9">4</text>
<text x="272.5" y="195.4">5</text>
<text x="272.5" y="192.8">6</text>
<text x="129" y="203">2</text>
<text x="129" y="200.4">3</text>
<text x="153.8" y="200.4">16</text>
<text x="153.8" y="203">17</text>
<text x="246.5" y="200.4">16</text>
<text x="246.5" y="203">17</text>
<text x="272.5" y="203">2</text>
<text x="272.5" y="200.4">3</text>
<text x="129" y="205.5">1</text>
<text x="153.8" y="205.5">18</text>
<text x="246.5" y="205.5">18</text>
<text x="272.5" y="205.5">1</text>
<text x="184.3" y="227.1">22</text>
<text x="184.3" y="224.6">23</text>
<text x="184.3" y="222">24</text>
<text x="215.3" y="222">1</text>
<text x="215.3" y="224.6">2</text>
<text x="215.3" y="227.1">3</text>
<text x="184.3" y="232.2">20</text>
<text x="184.3" y="229.7">21</text>
<text x="215.3" y="229.7">4</text>
<text x="215.3" y="232.2">5</text>
<text x="184.3" y="239.8">17</text>
<text x="184.3" y="237.3">18</text>
<text x="184.3" y="234.7">19</text>
<text x="215.3" y="234.7">6</text>
<text x="215.3" y="237.3">7</text>
<text x="215.3" y="239.8">8</text>
<text x="184.3" y="244.9">15</text>
<text x="184.3" y="242.4">16</text>
<text x="214.7" y="244.9">10</text>
<text x="215.3" y="242.4">9</text>
<text x="184.3" y="250">13</text>
<text x="184.3" y="247.4">14</text>
<text x="214.7" y="247.4">11</text>
<text x="214.7" y="250">12</text>
<text x="301" y="273.5">File: Eigene Steuerplatine Line Decoder.sch</text>
<text x="301" y="270.8">Sheet: /</text>
<text x="301" y="280.9">Size: A3</text>
<text x="323" y="280.9">Date: 2016-04-04</text>
<text x="386" y="280.9">Rev: 1.1</text>
<text x="301" y="283.7">KiCad E.D.A. kicad (2015-09-06 BZR 6161, Git 6b3ff2d)-product</text>
<text x="386" y="283.7">Id: 1/1</text>
</g>
<g font-size="2.1">
<text x="297.1" y="36.6">E5</text>
<text x="31.7" y="43">Rx</text>
<text x="31.7" y="45.5">Tx</text>
<text x="372.1" y="65.8">E1</text>
<text x="372.1" y="63.3">E5</text>
<text x="372.1" y="60.7">COL_A4</text>
<text x="372.1" y="70.9">E3</text>
<text x="372.1" y="68.4">E4</text>
<text x="328.2" y="72.2">COL_A3</text>
<text x="328.2" y="77.3">COL_A2</text>
<text x="335" y="74.7">D</text>
<text x="372.1" y="73.4">E2</text>
<text x="372.1" y="76">ROW_A1</text>
<text x="328.2" y="79.8">COL_A1</text>
<text x="328.2" y="82.3">COL_A0</text>
<text x="372.1" y="78.5">ROW_A0</text>
<text x="172.5" y="87.4">ROW_A2</text>
<text x="172.5" y="84.9">ROW_A3</text>
<text x="219.7" y="84.9">ROW_A1</text>
<text x="332.3" y="84.9">LED</text>
<text x="372.1" y="90">ROWS_BOTTOM</text>
<text x="372.1" y="87.4">ROW_A3</text>
<text x="372.1" y="84.9">ROW_A2</text>
<text x="372.1" y="95">Rx</text>
<text x="372.1" y="92.5">ROWS_TOP</text>
<text x="372.1" y="97.6">Tx</text>
<text x="25" y="111.5">LED</text>
<text x="191.7" y="136.9">E1</text>
<text x="207" y="136.9">E4</text>
<text x="185.9" y="142">COL_A4</text>
<text x="191.7" y="139.5">E3</text>
<text x="207" y="139.5">E2</text>
<text x="207" y="142">COL_A3</text>
<text x="185.9" y="147.1">COL_A1</text>
<text x="192.8" y="144.6">D</text>
<text x="207" y="144.6">COL_A2</text>
<text x="207" y="147.1">COL_A0</text>
<text x="172.5" y="227.1">ROW_A3</text>
<text x="219.7" y="227.1">ROW_A1</text>
<text x="172.5" y="229.7">ROW_A2</text>
</g>
<g font-size="2.1" fill="#008400">
<text x="169.5" y="82.3">ROWS_TOP</text>
<text x="219.7" y="82.3">ROW_A0</text>
<text x="164.6" y="224.6">ROWS_BOTTOM</text>
<text x="219.7" y="224.6">ROW_A0</text>
</g>
<g font-size="1.8" fill="#840000">
<text x="35" y="11.7">1</text>
<text x="85" y="11.7">2</text>
<text x="135" y="11.7">3</text>
<text x="185" y="11.7">4</text>
<text x="235" y="11.7">5</text>
<text x="285" y="11.7">6</text>
<text x="335" y="11.7">7</text>
<text x="385" y="11.7">8</text>
<text x="151.9" y="20.1">1</text>
<text x="151.9" y="29">1</text>
<text x="301.1" y="26.5">1</text>
<text x="301.1" y="29">3</text>
<text x="310" y="26.5">2</text>
<text x="310" y="29">4</text>
<text x="10.4" y="35.7">A</text>
<text x="301.1" y="31.5">5</text>
<text x="301.1" y="34.1">7</text>
<text x="310" y="31.5">6</text>
<text x="310" y="34.1">8</text>
<text x="408.4" y="35.7">A</text>
<text x="29.4" y="37.9">1</text>
<text x="29.4" y="40.4">2</text>
<text x="151.9" y="37.9">1</text>
<text x="300.7" y="39.2">11</text>
<text x="300.7" y="41.7">13</text>
<text x="301.1" y="36.6">9</text>
<text x="309.5" y="36.6">10</text>
<text x="309.5" y="39.2">12</text>
<text x="309.5" y="41.7">14</text>
<text x="29.4" y="43">3</text>
<text x="29.4" y="45.5">4</text>
<text x="151.9" y="46.8">1</text>
<text x="300.7" y="44.2">15</text>
<text x="300.7" y="46.8">17</text>
<text x="309.5" y="44.2">16</text>
<text x="309.5" y="46.8">18</text>
<text x="300.7" y="49.3">19</text>
<text x="309.5" y="49.3">20</text>
<text x="10.4" y="85.7">B</text>
<text x="408.4" y="85.7">B</text>
<text x="57.4" y="98.3" transform="rotate(-90 57.4 98.3)">2</text>
<text x="72.5" y="97.6">1</text>
<text x="72.5" y="100.1">2</text>
<text x="50.4" y="103.2">1</text>
<text x="57.4" y="105.9" transform="rotate(-90 57.4 105.9)">3</text>
<text x="72.5" y="102.7">3</text>
<text x="72.5" y="105.2">4</text>
<text x="41.4" y="113.3">2</text>
<text x="48.5" y="108.5" transform="rotate(-90 48.5 108.5)">1</text>
<text x="48.5" y="116.1" transform="rotate(-90 48.5 116.1)">3</text>
<text x="195.7" y="129.3">1</text>
<text x="195.7" y="131.9">3</text>
<text x="204.6" y="129.3">2</text>
<text x="204.6" y="131.9">4</text>
<text x="10.4" y="135.7">C</text>
<text x="195.7" y="134.4">5</text>
<text x="195.7" y="136.9">7</text>
<text x="204.6" y="134.4">6</text>
<text x="204.6" y="136.9">8</text>
<text x="408.4" y="135.7">C</text>
<text x="195.2" y="142">11</text>
<text x="195.7" y="139.5">9</text>
<text x="204.1" y="139.5">10</text>
<text x="204.1" y="142">12</text>
<text x="195.2" y="144.6">13</text>
<text x="195.2" y="147.1">15</text>
<text x="195.2" y="149.6">17</text>
<text x="204.1" y="144.6">14</text>
<text x="204.1" y="147.1">16</text>
<text x="204.1" y="149.6">18</text>
<text x="195.2" y="154.7">21</text>
<text x="195.2" y="152.2">19</text>
<text x="204.1" y="152.2">20</text>
<text x="204.1" y="154.7">22</text>
<text x="195.2" y="157.3">23</text>
<text x="195.2" y="159.8">25</text>
<text x="204.1" y="157.3">24</text>
<text x="204.1" y="159.8">26</text>
<text x="195.2" y="167.4">31</text>
<text x="195.2" y="162.3">27</text>
<text x="195.2" y="164.9">29</text>
<text x="204.1" y="164.9">30</text>
<text x="204.1" y="167.4">32</text>
<text x="204.1" y="162.3">28</text>
<text x="195.2" y="170">33</text>
<text x="195.2" y="172.5">35</text>
<text x="204.1" y="170">34</text>
<text x="204.1" y="172.5">36</text>
<text x="195.2" y="175">37</text>
<text x="195.2" y="177.6">39</text>
<text x="204.1" y="177.6">40</text>
<text x="204.1" y="175">38</text>
<text x="10.4" y="185.7">D</text>
<text x="195.2" y="180.1">41</text>
<text x="195.2" y="182.7">43</text>
<text x="195.2" y="185.2">45</text>
<text x="204.1" y="180.1">42</text>
<text x="204.1" y="182.7">44</text>
<text x="204.1" y="185.2">46</text>
<text x="408.4" y="185.7">D</text>
<text x="195.2" y="187.7">47</text>
<text x="195.2" y="190.3">49</text>
<text x="204.1" y="190.3">50</text>
<text x="204.1" y="187.7">48</text>
<text x="10.4" y="235.7">E</text>
<text x="408.4" y="235.7">E</text>
<text x="10.5" y="285.7">F</text>
<text x="35" y="286.7">1</text>
<text x="85" y="286.7">2</text>
<text x="135" y="286.7">3</text>
<text x="185" y="286.7">4</text>
<text x="235" y="286.7">5</text>
<text x="285" y="286.7">6</text>
<text x="335" y="286.7">7</text>
<text x="385" y="286.7">8</text>
<text x="408.5" y="285.7">F</text>
</g>
<g font-size="1.8" fill="#008484">
<text x="47.4" y="22.4">+24V</text>
<text x="89.8" y="22.4">+5V</text>
<text x="313" y="21.1">GND</text>
<text x="305" y="24.7">P4</text>
<text x="92.2" y="32.3">C2</text>
<text x="25.6" y="36.2">P1</text>
<text x="33.3" y="40">T500mA</text>
<text x="34.7" y="37.2">F1</text>
<text x="41.4" y="36.3">1N400x</text>
<text x="43.3" y="41.4">D1</text>
<text x="92.5" y="37.4">100u</text>
<text x="306.6" y="40.1" transform="rotate(-90 306.6 40.1)">MUX</text>
<text x="346.3" y="38.4" transform="rotate(-90 346.3 38.4)">+5V</text>
<text x="352.5" y="41.9" transform="rotate(-90 352.5 41.9)">100n</text>
<text x="357.6" y="39.9" transform="rotate(-90 357.6 39.9)">C3</text>
<text x="363.8" y="38.8" transform="rotate(-90 363.8 38.8)">GND</text>
<text x="24.8" y="48" transform="rotate(-90 24.8 48)">POWER/DATA</text>
<text x="71.7" y="46.3">GND</text>
<text x="352.7" y="42.8">+5V</text>
<text x="99.8" y="48.9">VPP</text>
<text x="144.1" y="53.9">GND</text>
<text x="94.1" y="57.2">R4</text>
<text x="94.3" y="55.2">56</text>
<text x="313.3" y="56.4">+5V</text>
<text x="79.8" y="65.4">240</text>
<text x="80.2" y="67.4">R3</text>
<text x="74.2" y="75.9" transform="rotate(-90 74.2 75.9)">5k</text>
<text x="76.8" y="76.7" transform="rotate(-90 76.8 76.7)">RV1</text>
<text x="157.1" y="77">+5V</text>
<text x="177.5" y="74.5">+5V</text>
<text x="192.6" y="72.7" transform="rotate(-90 192.6 72.7)">+5V</text>
<text x="198.8" y="76.2" transform="rotate(-90 198.8 76.2)">100n</text>
<text x="203.9" y="74.2" transform="rotate(-90 203.9 74.2)">C1</text>
<text x="210.1" y="73.1" transform="rotate(-90 210.1 73.1)">GND</text>
<text x="220.6" y="74.5">+5V</text>
<text x="163.6" y="83.1">10k</text>
<text x="71.7" y="88.2">GND</text>
<text x="164" y="85.2">R6</text>
<text x="75.1" y="95.8">P2</text>
<text x="33.5" y="96.1">+24V</text>
<text x="58.5" y="100.9">Q2</text>
<text x="40.4" y="102.2">10k</text>
<text x="40.8" y="104.2">R2</text>
<text x="58.5" y="103.5">IRF740</text>
<text x="79.3" y="103.4" transform="rotate(-90 79.3 103.4)">LED</text>
<text x="31.5" y="112.4">10k</text>
<text x="41.3" y="111.5">B</text>
<text x="46.7" y="108.6" transform="rotate(-90 46.7 108.6)">C</text>
<text x="49.6" y="110.5">Q1</text>
<text x="31.9" y="114.4">R1</text>
<text x="46.7" y="116.2" transform="rotate(-90 46.7 116.2)">E</text>
<text x="61.5" y="116.2">GND</text>
<text x="220.3" y="114.9">GND</text>
<text x="45" y="123.8">GND</text>
<text x="206.5" y="125.1">VPP +5V</text>
<text x="352.4" y="123.8">GND</text>
<text x="189.8" y="131.4">GND</text>
<text x="199.6" y="127.6">P3</text>
<text x="121.2" y="144.3">GND</text>
<text x="159.5" y="144.1">VPP</text>
<text x="189.8" y="149.2">GND</text>
<text x="239.3" y="144.3">GND</text>
<text x="277.6" y="144.1">VPP</text>
<text x="201.2" y="163.4" transform="rotate(-90 201.2 163.4)">MATRIX</text>
<text x="121.2" y="179.8">GND</text>
<text x="158.3" y="179.7">VPP</text>
<text x="239.3" y="179.8">GND</text>
<text x="277.6" y="179.7">VPP</text>
<text x="192.6" y="215" transform="rotate(-90 192.6 215)">+5V</text>
<text x="210.1" y="215.4" transform="rotate(-90 210.1 215.4)">GND</text>
<text x="153.3" y="219.3">+5V</text>
<text x="177.5" y="216.7">+5V</text>
<text x="198.8" y="218.4" transform="rotate(-90 198.8 218.4)">100n</text>
<text x="203.9" y="216.4" transform="rotate(-90 203.9 216.4)">C4</text>
<text x="220.6" y="216.7">+5V</text>
<text x="159.8" y="225.4">10k</text>
<text x="160.2" y="227.4">R5</text>
<text x="220.3" y="257.1">GND</text>
</g>
<g font-size="1.8" fill="#840084">
<text x="49.9" y="112.4">BC547</text>
<text x="50.7" y="114.3">TO_SOT_Packages_THT:TO-92_Molded_Wide_Oval</text>
</g>
<g font-size="1.4" fill="#008484">
<text x="67.7" y="51.3">U2</text>
<text x="73.9" y="51.3">LM317T</text>
<text x="74.2" y="58.7" transform="rotate(-90 74.2 58.7)">ADJ</text>
</g>
<g font-size="1.4" fill="#840084">
<text x="65" y="54.4">3</text>
<text x="68.3" y="55.2">IN</text>
<text x="76" y="55.2">OUT</text>
<text x="81.5" y="54.4">2</text>
</g>
<g font-size="1.4" fill="#840000">
<text x="73.4" y="61.4" transform="rotate(-90 73.4 61.4)">1</text>
<text x="73.4" y="70.3" transform="rotate(-90 73.4 70.3)">1</text>
<text x="70.5" y="74.7">2</text>
<text x="73.4" y="80.4" transform="rotate(-90 73.4 80.4)">3</text>
</g>
<text font-size="1.1" fill="#840084" x="60.3" y="53.7">TO_SOT_Packages_THT:TO-220_Neutral123_Vertical</text>
</svg>
